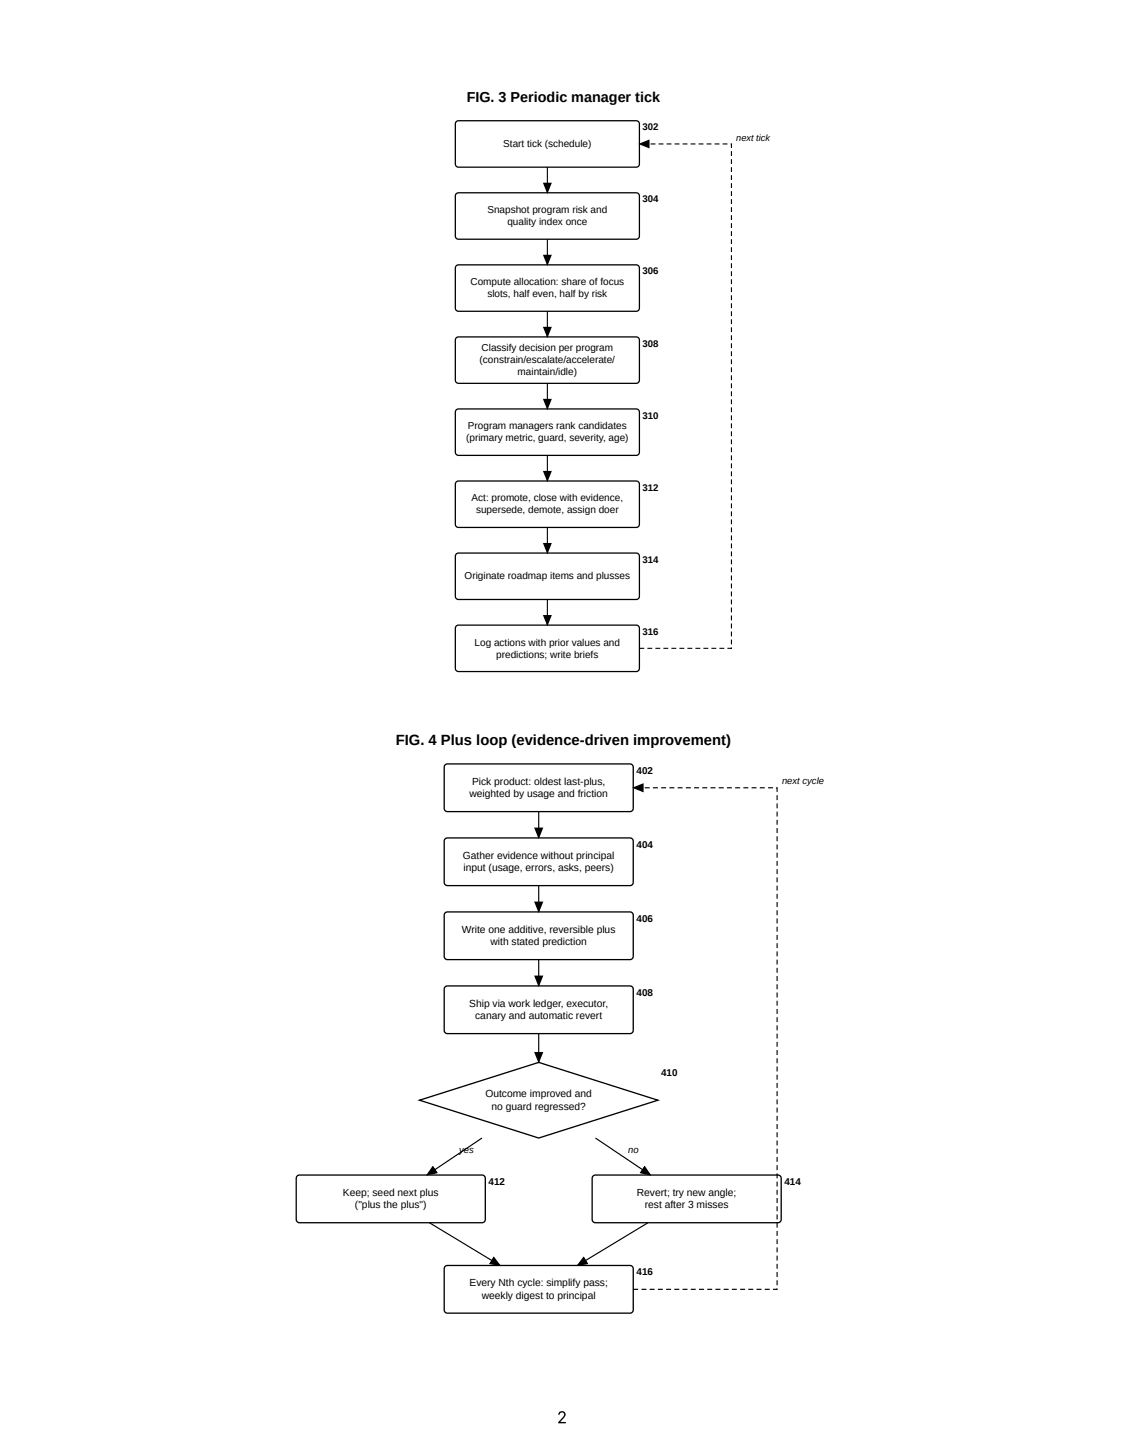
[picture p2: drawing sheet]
<svg xmlns="http://www.w3.org/2000/svg" width="216mm" height="279mm" viewBox="0 0 216 279" stroke-linecap="round" stroke-linejoin="round" font-family="sans-serif">
<path d="M87.6 23.4l.5-.2h34.1a.61 .61 0 0 1 .6 .6v7.7a.61 .61 0 0 1-.6 .6h-34.1a.61 .61 0 0 1-.6-.6v-7.7z" fill="none" stroke="#000" stroke-width=".25"/>
<path d="M87.6 37.2l.5-.2h34.1a.61 .61 0 0 1 .6 .6v7.7a.61 .61 0 0 1-.6 .6h-34.1a.61 .61 0 0 1-.6-.6v-7.7z" fill="#fff"/>
<path d="M87.6 37.2l.5-.2h34.1a.61 .61 0 0 1 .6 .6v7.7a.61 .61 0 0 1-.6 .6h-34.1a.61 .61 0 0 1-.6-.6v-7.7z" fill="none" stroke="#000" stroke-width=".25"/>
<path d="M87.6 51l.5-.1h34.1a.61 .61 0 0 1 .6 .6v7.7a.61 .61 0 0 1-.6 .6h-34.1a.61 .61 0 0 1-.6-.6v-7.7z" fill="#fff"/>
<path d="M87.6 51l.5-.1h34.1a.61 .61 0 0 1 .6 .6v7.7a.61 .61 0 0 1-.6 .6h-34.1a.61 .61 0 0 1-.6-.6v-7.7z" fill="none" stroke="#000" stroke-width=".25"/>
<path d="M87.6 64.9l.5-.2h34.1a.61 .61 0 0 1 .6 .6v7.7a.61 .61 0 0 1-.6 .6h-34.1a.61 .61 0 0 1-.6-.6v-7.7z" fill="#fff"/>
<path d="M87.6 64.9l.5-.2h34.1a.61 .61 0 0 1 .6 .6v7.7a.61 .61 0 0 1-.6 .6h-34.1a.61 .61 0 0 1-.6-.6v-7.7z" fill="none" stroke="#000" stroke-width=".25"/>
<path d="M87.6 78.7l.5-.2h34.1a.61 .61 0 0 1 .6 .6v7.7a.61 .61 0 0 1-.6 .6h-34.1a.61 .61 0 0 1-.6-.6v-7.7z" fill="#fff"/>
<path d="M87.6 78.7l.5-.2h34.1a.61 .61 0 0 1 .6 .6v7.7a.61 .61 0 0 1-.6 .6h-34.1a.61 .61 0 0 1-.6-.6v-7.7z" fill="none" stroke="#000" stroke-width=".25"/>
<path d="M87.6 92.5l.5-.1h34.1a.61 .61 0 0 1 .6 .6v7.7a.61 .61 0 0 1-.6 .6h-34.1a.61 .61 0 0 1-.6-.6v-7.7z" fill="#fff"/>
<path d="M87.6 92.5l.5-.1h34.1a.61 .61 0 0 1 .6 .6v7.7a.61 .61 0 0 1-.6 .6h-34.1a.61 .61 0 0 1-.6-.6v-7.7z" fill="none" stroke="#000" stroke-width=".25"/>
<path d="M87.6 106.4l.5-.2h34.1a.61 .61 0 0 1 .6 .6v7.7a.61 .61 0 0 1-.6 .6h-34.1a.61 .61 0 0 1-.6-.6v-7.7z" fill="#fff"/>
<path d="M87.6 106.4l.5-.2h34.1a.61 .61 0 0 1 .6 .6v7.7a.61 .61 0 0 1-.6 .6h-34.1a.61 .61 0 0 1-.6-.6v-7.7z" fill="none" stroke="#000" stroke-width=".25"/>
<path d="M87.6 120.2l.5-.2h34.1a.61 .61 0 0 1 .6 .7v7.6a.61 .61 0 0 1-.6 .7h-34.1a.61 .61 0 0 1-.6-.7v-7.6z" fill="#fff"/>
<path d="M87.6 120.2l.5-.2h34.1a.61 .61 0 0 1 .6 .7v7.6a.61 .61 0 0 1-.6 .7h-34.1a.61 .61 0 0 1-.6-.7v-7.6z" fill="none" stroke="#000" stroke-width=".25"/>
<path d="M105.1 32.1v4.9M105.1 45.9v5M105.1 59.8v4.9M105.1 73.6v4.9M105.1 87.4v5M105.1 101.3v4.9M105.1 115.1v4.9" fill="none" stroke="#000" stroke-width=".22"/>
<g fill="#000">
<path d="M104.3 35.1h1.7l-.9 2.1zM122.6 27.6l2.2-.8v1.7zM104.3 48.9h1.7l-.9 2.2zM104.3 62.8h1.7l-.9 2.1zM104.3 76.6h1.7l-.9 2.1zM104.3 90.4h1.7l-.9 2.2zM104.3 104.3h1.7l-.9 2.1zM104.3 118.1h1.7l-.9 2.2z"/>
<path d="M122.8 124.4h.9v.2h-.9zM124.4 124.4h.9v.2h-.9zM125.9 124.4h.9v.2h-.9zM127.4 124.4h1v.2h-1zM129 124.4h.9v.2h-.9zM130.5 124.4h.9v.2h-.9zM132 124.4h1v.2h-1zM133.6 124.4h.9v.2h-.9zM135.1 124.4h.9v.2h-.9zM136.7 124.4h.9v.2h-.9zM138.2 124.4h.9v.2h-.9zM139.7 124.4h.8v.1l-.1-.2h.2v.3h-.9zM140.4 122.8h.2v.9h-.2zM140.4 121.3h.2v.9h-.2zM140.4 119.7h.2v1h-.2zM140.4 118.2h.2v.9h-.2zM140.4 116.7h.2v.9h-.2zM140.4 115.1h.2v.9h-.2zM140.4 113.6h.2v.9h-.2zM140.4 112h.2v1h-.2zM140.4 110.5h.2v.9h-.2zM140.4 109h.2v.9h-.2zM140.4 107.4h.2v1h-.2zM140.4 105.9h.2v.9h-.2zM140.4 104.4h.2v.9h-.2zM140.4 102.8h.2v.9h-.2zM140.4 101.3h.2v.9h-.2zM140.4 99.7h.2v1h-.2zM140.4 98.2h.2v.9h-.2zM140.4 96.7h.2v.9h-.2zM140.4 95.1h.2v1h-.2zM140.4 93.6h.2v.9h-.2zM140.4 92.1h.2v.9h-.2zM140.4 90.5h.2v.9h-.2zM140.4 89h.2v.9h-.2zM140.4 87.4h.2v1h-.2zM140.4 85.9h.2v.9h-.2zM140.4 84.4h.2v.9h-.2zM140.4 82.8h.2v1h-.2zM140.4 81.3h.2v.9h-.2zM140.4 79.8h.2v.9h-.2zM140.4 78.2h.2v.9h-.2zM140.4 76.7h.2v.9h-.2zM140.4 75.1h.2v1h-.2zM140.4 73.6h.2v.9h-.2zM140.4 72.1h.2v.9h-.2zM140.4 70.5h.2v1h-.2zM140.4 69h.2v.9h-.2zM140.4 67.5h.2v.9h-.2zM140.4 65.9h.2v.9h-.2zM140.4 64.4h.2v.9h-.2zM140.4 62.8h.2v1h-.2zM140.4 61.3h.2v.9h-.2zM140.4 59.8h.2v.9h-.2zM140.4 58.2h.2v1h-.2zM140.4 56.7h.2v.9h-.2zM140.4 55.2h.2v.9h-.2zM140.4 53.6h.2v.9h-.2zM140.4 52.1h.2v.9h-.2zM140.4 50.6h.2v.9h-.2zM140.4 49h.2v.9h-.2zM140.4 47.5h.2v.9h-.2zM140.4 45.9h.2v1h-.2zM140.4 44.4h.2v.9h-.2zM140.4 42.9h.2v.9h-.2zM140.4 41.3h.2v.9h-.2zM140.4 39.8h.2v.9h-.2zM140.4 38.3h.2v.9h-.2zM140.4 36.7h.2v.9h-.2zM140.4 35.2h.2v.9h-.2zM140.4 33.6h.2v1h-.2zM140.4 32.1h.2v.9h-.2zM140.4 30.6h.2v.9h-.2zM140.4 29h.2v1h-.2zM140.3 27.5h.3v.9h-.2v-.8h.1l-.2 .2zM138.8 27.5h.9v.3h-.9zM137.3 27.5h.9v.3h-.9zM135.7 27.5h1v.3h-1zM134.2 27.5h.9v.3h-.9zM132.7 27.5h.9v.3h-.9zM131.1 27.5h.9v.3h-.9zM129.6 27.5h.9v.3h-.9zM128 27.5h1v.3h-1zM126.5 27.5h.9v.3h-.9zM125 27.5h.9v.3h-.9zM123.4 27.5h1v.3h-1z"/>
</g>
<g fill="#fff">
<path d="M51.4 138.6h113.7v116.8h-113.7z"/>
<path d="M85.5 146.9l.5-.2h35a.63 .63 0 0 1 .6 .6v7.9a.63 .63 0 0 1-.6 .7h-35a.63 .63 0 0 1-.7-.7v-7.9z"/>
</g>
<path d="M85.5 146.9l.5-.2h35a.63 .63 0 0 1 .6 .6v7.9a.63 .63 0 0 1-.6 .7h-35a.63 .63 0 0 1-.7-.7v-7.9z" fill="none" stroke="#000" stroke-width=".25"/>
<path d="M85.5 161.1l.5-.2h35a.63 .63 0 0 1 .6 .6v7.9a.63 .63 0 0 1-.6 .7h-35a.63 .63 0 0 1-.7-.7v-7.9z" fill="#fff"/>
<path d="M85.5 161.1l.5-.2h35a.63 .63 0 0 1 .6 .6v7.9a.63 .63 0 0 1-.6 .7h-35a.63 .63 0 0 1-.7-.7v-7.9z" fill="none" stroke="#000" stroke-width=".25"/>
<path d="M85.5 175.3l.5-.2h35a.63 .63 0 0 1 .6 .6v7.9a.63 .63 0 0 1-.6 .7h-35a.63 .63 0 0 1-.7-.7v-7.9z" fill="#fff"/>
<path d="M85.5 175.3l.5-.2h35a.63 .63 0 0 1 .6 .6v7.9a.63 .63 0 0 1-.6 .7h-35a.63 .63 0 0 1-.7-.7v-7.9z" fill="none" stroke="#000" stroke-width=".25"/>
<path d="M85.5 189.5l.5-.2h35a.63 .63 0 0 1 .6 .7v7.9a.63 .63 0 0 1-.6 .6h-35a.63 .63 0 0 1-.7-.6v-7.9z" fill="#fff"/>
<path d="M85.5 189.5l.5-.2h35a.63 .63 0 0 1 .6 .7v7.9a.63 .63 0 0 1-.6 .6h-35a.63 .63 0 0 1-.7-.6v-7.9z" fill="none" stroke="#000" stroke-width=".25"/>
<path d="M80.6 211.3l22.9-7.3 22.9 7.3-22.9 7.2z" fill="#fff"/>
<path d="M80.6 211.3l22.9-7.3 22.9 7.3-22.9 7.2z" fill="none" stroke="#000" stroke-width=".25"/>
<path d="M57.1 225.8l.4-.2h35.1a.63 .63 0 0 1 .6 .7v7.9a.63 .63 0 0 1-.6 .6h-35.1a.63 .63 0 0 1-.6-.6v-7.9z" fill="#fff"/>
<path d="M57.1 225.8l.4-.2h35.1a.63 .63 0 0 1 .6 .7v7.9a.63 .63 0 0 1-.6 .6h-35.1a.63 .63 0 0 1-.6-.6v-7.9z" fill="none" stroke="#000" stroke-width=".25"/>
<path d="M113.9 225.8l.5-.2h35a.63 .63 0 0 1 .7 .7v7.9a.63 .63 0 0 1-.7 .6h-35a.63 .63 0 0 1-.7-.6v-7.9z" fill="#fff"/>
<path d="M113.9 225.8l.5-.2h35a.63 .63 0 0 1 .7 .7v7.9a.63 .63 0 0 1-.7 .6h-35a.63 .63 0 0 1-.7-.6v-7.9z" fill="none" stroke="#000" stroke-width=".25"/>
<path d="M85.5 243.2l.5-.2h35a.63 .63 0 0 1 .6 .6v7.9a.63 .63 0 0 1-.6 .7h-35a.63 .63 0 0 1-.7-.7v-7.9z" fill="#fff"/>
<path d="M85.5 243.2l.5-.2h35a.63 .63 0 0 1 .6 .6v7.9a.63 .63 0 0 1-.6 .7h-35a.63 .63 0 0 1-.7-.7v-7.9z" fill="none" stroke="#000" stroke-width=".25"/>
<path d="M103.5 155.9v5M103.5 170.1v5M103.5 184.3v5M103.5 198.5v5.5M92.6 218.5l-10.6 7.1M114.4 218.5l10.6 7.1M82.5 234.8l13.6 8.2M124.5 234.8l-13.6 8.2" fill="none" stroke="#000" stroke-width=".22"/>
<g fill="#000">
<path d="M102.6 158.9h1.8l-.9 2.2zM121.4 151.3l2.2-.9v1.8zM102.6 173.1h1.8l-.9 2.2zM102.6 187.3h1.8l-.9 2.2zM102.6 202h1.8l-.9 2.2zM83.2 223.8l.9 1.5-2.3 .5zM123.8 223.8l1.3 2-2.3-.5zM94.8 241.2l1.4 1.9-2.3-.4zM112.1 241.2l1 1.5-2.4 .4z"/>
<path d="M121.6 247.5h1v.2h-1zM123.2 247.5h1v.2h-1zM124.8 247.5h.9v.2h-.9zM126.4 247.5h.9v.2h-.9zM128 247.5h.9v.2h-.9zM129.5 247.5h1v.2h-1zM131.1 247.5h1v.2h-1zM132.7 247.5h.9v.2h-.9zM134.3 247.5h.9v.2h-.9zM135.8 247.5h1v.2h-1zM137.4 247.5h1v.2h-1zM139 247.5h1v.2h-1zM140.6 247.5h.9v.2h-.9zM142.2 247.5h.9v.2h-.9zM143.7 247.5h1v.2h-1zM145.3 247.5h1v.2h-1zM146.9 247.5h.9v.2h-.9zM148.5 247.5h.8v.1l-.1-.2h.2v.3h-.9zM149.2 245.8h.2v1h-.2zM149.2 244.3h.2v.9h-.2zM149.2 242.7h.2v.9h-.2zM149.2 241.1h.2v1h-.2zM149.2 239.5h.2v1h-.2zM149.2 238h.2v.9h-.2zM149.2 236.4h.2v.9h-.2zM149.2 234.8h.2v.9h-.2zM149.2 233.2h.2v1h-.2zM149.2 231.6h.2v1h-.2zM149.2 230.1h.2v.9h-.2zM149.2 228.5h.2v.9h-.2zM149.2 226.9h.2v.9h-.2zM149.2 225.3h.2v1h-.2zM149.2 223.7h.2v1h-.2zM149.2 222.2h.2v.9h-.2zM149.2 220.6h.2v.9h-.2zM149.2 219h.2v1h-.2zM149.2 217.4h.2v1h-.2zM149.2 215.8h.2v1h-.2zM149.2 214.3h.2v.9h-.2zM149.2 212.7h.2v.9h-.2zM149.2 211.1h.2v1h-.2zM149.2 209.5h.2v1h-.2zM149.2 208h.2v.9h-.2zM149.2 206.4h.2v.9h-.2zM149.2 204.8h.2v.9h-.2zM149.2 203.2h.2v1h-.2zM149.2 201.6h.2v1h-.2zM149.2 200.1h.2v.9h-.2zM149.2 198.5h.2v.9h-.2zM149.2 196.9h.2v1h-.2zM149.2 195.3h.2v1h-.2zM149.2 193.7h.2v1h-.2zM149.2 192.2h.2v.9h-.2zM149.2 190.6h.2v.9h-.2zM149.2 189h.2v1h-.2zM149.2 187.4h.2v1h-.2zM149.2 185.9h.2v.9h-.2zM149.2 184.3h.2v.9h-.2zM149.2 182.7h.2v.9h-.2zM149.2 181.1h.2v1h-.2zM149.2 179.5h.2v1h-.2zM149.2 178h.2v.9h-.2zM149.2 176.4h.2v.9h-.2zM149.2 174.8h.2v.9h-.2zM149.2 173.2h.2v1h-.2zM149.2 171.6h.2v1h-.2zM149.2 170.1h.2v.9h-.2zM149.2 168.5h.2v.9h-.2zM149.2 166.9h.2v1h-.2zM149.2 165.3h.2v1h-.2zM149.2 163.7h.2v1h-.2zM149.2 162.2h.2v.9h-.2zM149.2 160.6h.2v.9h-.2zM149.2 159h.2v1h-.2zM149.2 157.4h.2v1h-.2zM149.2 155.9h.2v.9h-.2zM149.2 154.3h.2v.9h-.2zM149.2 152.7h.2v.9h-.2zM149.1 151.2h.3v.9h-.2v-.8h.1l-.2 .1zM147.5 151.2h1v.2h-1zM146 151.2h.9v.2h-.9zM144.4 151.2h.9v.2h-.9zM142.8 151.2h.9v.2h-.9zM141.2 151.2h1v.2h-1zM139.6 151.2h1v.2h-1zM138.1 151.2h.9v.2h-.9zM136.5 151.2h.9v.2h-.9zM134.9 151.2h.9v.2h-.9zM133.3 151.2h1v.2h-1zM131.7 151.2h1v.2h-1zM130.2 151.2h.9v.2h-.9zM128.6 151.2h.9v.2h-.9zM127 151.2h1v.2h-1zM125.4 151.2h1v.2h-1zM123.8 151.2h1v.2h-1zM122.3 151.2h.9v.2h-.9z"/>
</g>
<text font-size="3.2" x="107" y="273.3">2</text>
<g font-size="2.8">
<text x="89.6" y="19.6">FIG. 3 Periodic manager tick</text>
<text x="76" y="143.1">FIG. 4 Plus loop (evidence-driven improvement)</text>
</g>
<g font-size="2">
<text x="90.2" y="153.1">weighted by usage and friction</text>
<text x="90.7" y="150.7">Pick product: oldest last-plus,</text>
<text x="88.9" y="164.9">Gather evidence without principal</text>
<text x="89" y="167.3">input (usage, errors, asks, peers)</text>
<text x="88.7" y="179.1">Write one additive, reversible plus</text>
<text x="94.2" y="181.5">with stated prediction</text>
<text x="90.1" y="193.3">Ship via work ledger, executor,</text>
<text x="91.3" y="195.7">canary and automatic revert</text>
<text x="93.2" y="210.7">Outcome improved and</text>
<text x="94.4" y="213.1">no guard regressed?</text>
<text x="65.9" y="229.7">Keep; seed next plus</text>
<text x="68.2" y="232">(&quot;plus the plus&quot;)</text>
<text x="122.3" y="229.7">Revert; try new angle;</text>
<text x="123.9" y="232">rest after 3 misses</text>
<text x="90.2" y="247">Every Nth cycle: simplify pass;</text>
<text x="92.5" y="249.4">weekly digest to principal</text>
</g>
<g font-size="1.9">
<text x="96.7" y="28.3">Start tick (schedule)</text>
<text x="93.6" y="40.9">Snapshot program risk and</text>
<text x="97.5" y="43.2">quality index once</text>
<text x="90.4" y="54.8">Compute allocation: share of focus</text>
<text x="93.6" y="57.1">slots, half even, half by risk</text>
<text x="92.1" y="69.8">(constrain/escalate/accelerate/</text>
<text x="92.5" y="67.5">Classify decision per program</text>
<text x="99.4" y="72.1">maintain/idle)</text>
<text x="89.9" y="82.5">Program managers rank candidates</text>
<text x="89.5" y="84.8">(primary metric, guard, severity, age)</text>
<text x="90.6" y="96.3">Act: promote, close with evidence,</text>
<text x="91.4" y="98.6">supersede, demote, assign doer</text>
<text x="89.2" y="111.3">Originate roadmap items and plusses</text>
<text x="91.2" y="124">Log actions with prior values and</text>
<text x="95.3" y="126.3">predictions; write briefs</text>
<text x="122.3" y="148.6">402</text>
<text x="122.3" y="162.8">404</text>
<text x="122.3" y="177">406</text>
<text x="122.3" y="191.2">408</text>
<text x="127" y="206.5">410</text>
<text x="93.8" y="227.5">412</text>
<text x="150.7" y="227.5">414</text>
<text x="122.3" y="244.9">416</text>
</g>
<g font-size="1.8">
<text x="123.4" y="25">302</text>
<text x="141.4" y="27">next tick</text>
<text x="123.4" y="38.9">304</text>
<text x="123.4" y="52.7">306</text>
<text x="123.4" y="66.5">308</text>
<text x="123.4" y="80.4">310</text>
<text x="123.4" y="94.2">312</text>
<text x="123.4" y="108">314</text>
<text x="123.4" y="121.9">316</text>
<text x="150.2" y="150.6">next cycle</text>
<text x="88.2" y="221.5">yes</text>
<text x="120.6" y="221.5">no</text>
</g>
</svg>
